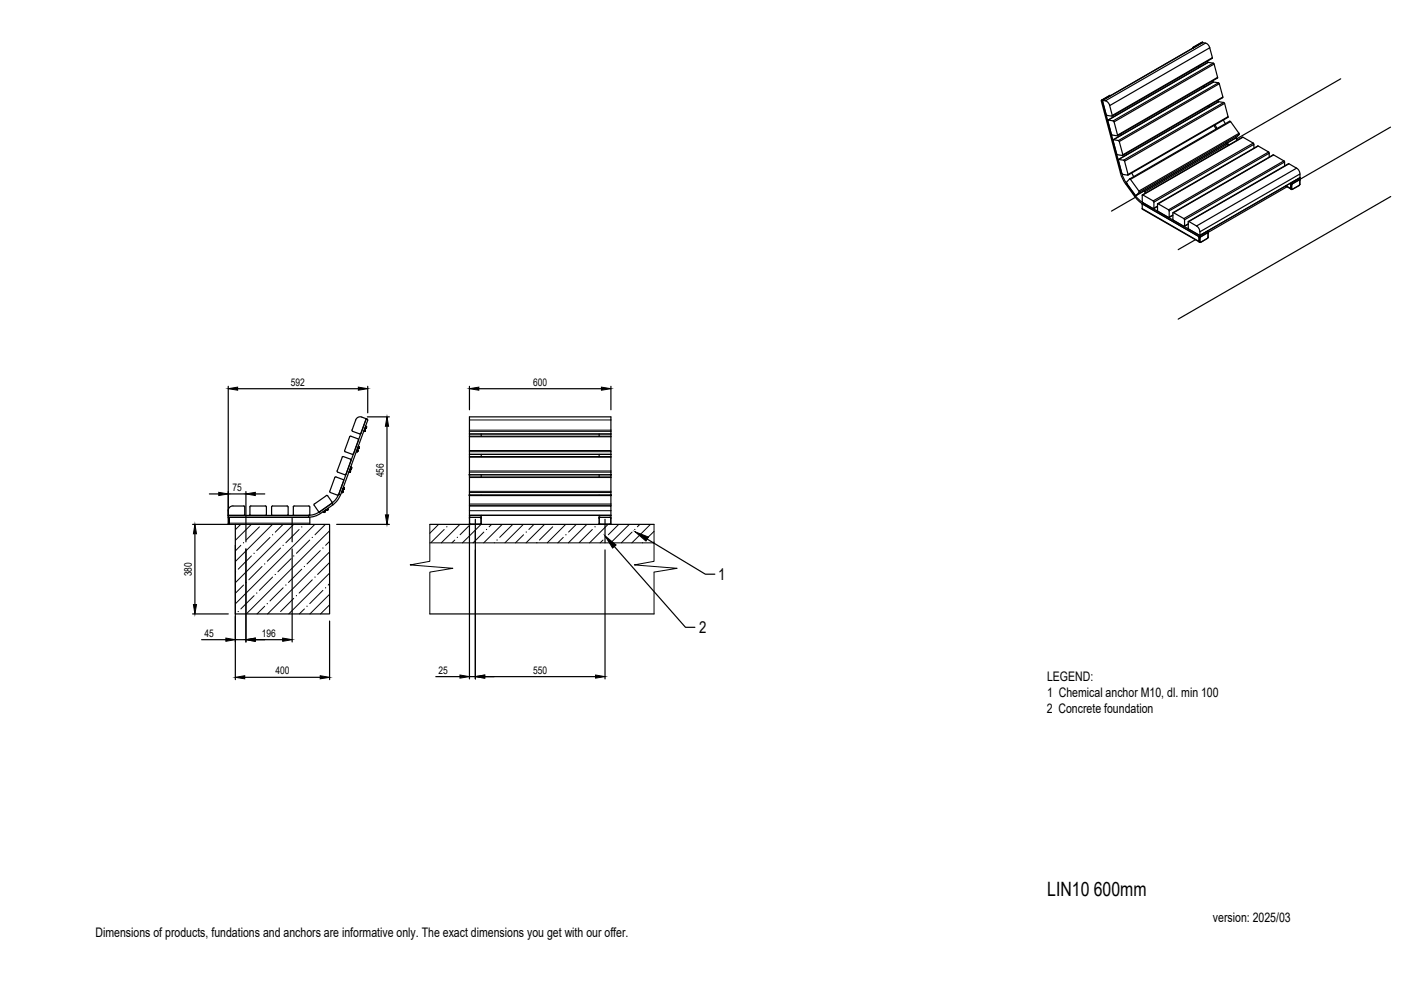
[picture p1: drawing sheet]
<svg xmlns="http://www.w3.org/2000/svg" width="297mm" height="210mm" viewBox="0 0 297 210" stroke-linecap="round" stroke-linejoin="round" font-family="sans-serif">
<!-- layer: 0 -->
<g fill="none" stroke="#000" stroke-width=".25">
<path d="M254 14.1l.1 .3M254.2 14l.1 .3M254.8 9l-1.8 1 1.9-1M254.9 9l-1.7 1.1-.2-.1-.1 .2M254.9 9v.1M254.9 9l-21.1 12.3 21.2-12.3 .6 .1M255 9.1h.1M255.1 18.3l.1 .3M255.3 18.2l.1 .3M256 13l.1 .3M256.1 13.2l-21.2 12.3M256.5 10.1l.6 2.1-21.3 12.3"/>
<path d="M257 12.4l-21.2 12.2M257 12.2v.2M257.1 17.2l.1 .2M257.2 13.4l.2 .2M257.2 13.4l-21.2 12.2-1.1-.1 .7 2.9M257.2 13.4l-1-.2-21.2 12.3M257.3 17.4l-21.3 12.2M257.4 13.6l.8 2.8-21.3 12.3M257.4 13.6l-21.2 12.2M258.2 16.4l-.1 .2-21.2 12.2M258.3 17.6l.2 .1M258.3 17.6l-1-.2-21.2 12.2"/>
<path d="M258.3 17.6l-21.2 12.2M258.5 17.8l.8 2.8-21.2 12.2M258.5 17.8l-21.2 12.2M284.3 16.7l-22.2 12.8M233.5 21.3h.2l4.1 15.4h-.2zM234.4 21.4l21.2-12.3 .7 .7 .2 .3-21.2 12.3-.4-.7zM234.4 21.4l-.7-.1 .8 3 .2 .1M235.3 22.4l.5 2.2-1.1-.1M235.3 20.2l-1.8 1.1M235.5 20.2l-1.9 1M235.5 20.2l-1.8 1.1M235.5 20.2v.1"/>
<path d="M236 25.6l.2 .2M236.2 25.8l.7 3-1.1-.2-.2-.2M236.5 24.2l.1 .3M237.1 29.8l.2 .2M237.1 29.8l-1.1-.1 .8 3 1.2 .3-.7-3M237.5 36.7l.4 1 .8 1.3M237.6 28.4l.1 .3M237.8 36.7l1.1 2.2M238.2 34l.2 .2M238.4 34.2l.8 2.9-1.2-.1M238.7 32.5l.1 .3M240 36.7l.4 .7"/>
<path d="M256.2 22.5l.1 .2M256.4 22.3l.1 .3M257.4 26.6l.4 .7M257.6 26.5l.4 .7M258.2 21.3l.1 .3M258.3 21.6l-21.2 12.2M258.4 21.6h-.1M259.3 20.6l-.1 .1-21.2 12.3M259.4 25.4l.4 .8M259.4 21.7l.2 .2M259.4 21.7l-21.2 12.3-1.1-.2 .7 3 .2 .2M259.4 21.7l-1-.1-21.2 12.2"/>
<path d="M259.6 21.9l.8 2.8-21.2 12.3M259.6 21.9l-21.2 12.3M260 30.4l.4 .5M260.2 30.6l-17.5 10.1M260.2 30.3l.4 .4M260.4 24.9l-21.3 12.2M260.4 24.7v.2M260.9 25.8l-.2-.1-21.2 12.2M262 29.3l.3 .4M262.1 29.2h.1M262.7 28.3l-1.8-2.5-21.2 12.2M262.7 28.3l-21.2 12.2"/>
<path d="M262.7 28.3v.2M262.7 28.5l-21.2 12.3-.7 .7-2-2.7 .7-.9 .2 .1 1.8 2.5M262.7 28.5l-.6 .7-21.2 12.3 21.2-12.3M263.5 29.1l-21.3 12.2M265.7 30.4l.1 .2M265.9 31.4v-.8l-21.2 12.3v1.2M266.8 31l-21.3 12.2M269 32.2l.1 .3M269 32.2l-2.2-1.2-21.2 12.2M269 32.2l-21.2 12.3M269.1 33.3v-.8l-21.2 12.2M269.9 32.8h.1"/>
<path d="M269.9 32.8l-21.2 12.3M272.2 34.1l.2 .2M272.4 35.2v-.9l-21.3 12.3M272.6 39.4l1.1 .7M272.9 39.6l-16.8 9.7M273.3 34.7l-21.3 12.3M273.7 39.1v.9l.1 .1v-.9M273.7 39.1l.1 .1M273.7 40v.1M273.7 39v.1M273.8 39.2h.1M273.8 38.7h.1"/>
<path d="M273.8 39l-.3-.1h.2v1.1l-1-.6M273.8 38.7l1.8-1v.3l-1.8 1zM273.9 39l-.1 .2M273.9 39.2v.9M274 39h.1M274 39l-.1 .2M274.9 35.6a1.53 1.53 0 0 1 .7 1.3M275.5 39.3l-1.5 .9M275.5 39.3l-1.5 .8M275.5 38.1l.1 .1M275.5 38.1h.1M275.6 39.1l-.1 .2"/>
<path d="M275.6 38.2l-.1-.1-1.5 .9M275.6 39.1l-.2 .2M275.6 38.2h.1M275.6 38.2v.9M275.6 37.7h.1M275.6 37.7l-21.2 12.2M294.8 27l-19.3 11.1M240.7 41.8l-5 3M240.7 41.5l.6 .7 1 .8M240.7 41.5l-.1 .1 .5 .7 1.2 1M240.7 41.5l-1.8-2.6-.2 .1 1.9 2.6M240.7 41.5h.1"/>
<path d="M241.5 40.5v.2M242.2 44.2v.1M242.2 43.2l12 7v1l-12-7zM242.2 44.4l12 6.9M242.3 43l2.2 1.2 .2-.1M242.3 41.3l21.2-12.2 2.2 1.2-21.2 12.3zM242.3 41.3h-.1v1.4l.1 .3M242.5 40.5l.4 .4M244.5 42.6l.1 .2M245.4 43.8l-.8 .5M245.4 43.7l-.7 .4M245.4 44.6l.2 .2 2.2 1.3 .1-.1"/>
<path d="M245.5 43.2l-.1 .1v1.3M245.6 43.2l2.2 1.3M247.7 44.5l.2 .2M247.9 44.7v1.3M248.7 45.2v1.3l.1 .2M248.7 45.6l-.9 .5M248.7 45.6l-.8 .4M248.8 45.1l-.1 .1M248.8 45.1l21.2-12.3 2.2 1.3-21.2 12.2zM248.8 46.7l2.2 1.3M251 46.4l.1 .2M251.1 47.9l-.1 .1"/>
<path d="M251.1 46.6v1.3l.8-.4M251.9 47.5l-.8 .5M252.1 47l21.2-12.3 1.6 1-21.2 12.2zM252.1 47h-.2l.1 1.5 2.4 1.4M253.4 50.8l-3.6 2.1M253.7 47.9a1.53 1.53 0 0 1 .7 1.2M254.2 50.3v.9l.2 .1v-.9M254.2 50.3l.2 .1M254.2 51.2l.3 .2M254.3 50.2l-.1 .1M254.4 50.4h.1M254.4 49.9h.1"/>
<path d="M254.4 49.1l21.2-12.2v.8l-21.2 12.2zM254.4 49.9l1.8-1v.3l-1.8 1.1zM254.4 49.9l-12.1-6.9v.3l12.1 7M254.4 51.3l.1 .1M254.4 50.3v.1M254.4 50.4v.9M254.4 51.3v.1M254.5 50.2h.1M254.5 50.2l-.1 .2M256 49.4h.1M256 49.3v.1M256 50.5h.1"/>
<path d="M256 50.5l-1.5 .9M256 49.4l-1.5 .8M256.1 49.3h.1M256.1 49.3v.1M256.1 50.3l-.1 .2M256.1 50.3h.1M256.1 49.4v.9M256.1 48.9h.1M273.7 40.1l.2 .1M273.8 40.1h.1M273.8 40.1l.2 .1M273.9 40.1l.1 .1"/>
<path d="M274 40.1v.1M294.9 41.7l-45.1 26M48.4 81.9v27.6M50.4 82.4h25.6M72.6 96.9l-1.1 2.9 .1 .3M72.8 96.8l-.3 .1M72.8 96.8l1.5 .6 .1 .2M74.1 92.6l.3-.1 1.5 .5 .1 .3-1.2 3-1.6-.5-.1-.3M74.1 99.6l.1 .2M74.1 92.6l-1 2.9M74.2 99.9v.1M74.2 100h.1"/>
<path d="M74.2 99.9h.1M74.2 99.8v.1M74.2 99.8h.1M74.3 99.8h.1M74.3 99.8l-.1 .1M74.4 98.9l.1 .3M74.4 99.4h.1M74.4 99.4l-.2 .1M74.4 99.3v.1M74.4 97.6l-1.1 3-1.7-.5M74.4 99.3h.1M74.4 99.2h.1"/>
<path d="M74.5 99.2l-.1 .1M74.5 99.2h.1M74.6 91.2l.2 .2M75.7 95.3l.1 .2M75.7 95.7h.1M75.7 95.7l-.2 .1M75.7 95.6h.1M75.8 95.6l-.1 .1M75.8 95.6v.1M75.8 95.6h.1M75.8 95.5h.1M75.8 95.5v.1"/>
<path d="M75.9 94.6l.2 .2M76 95.1h.1M76 95l-.2 .2M76 95h.1M76 95v.1M76 94.9v.1M76 94.9h.1M76.1 94.8h.1M76.1 94.8v.1M76.1 94.8l-.1 .1M76.7 88.4a1.01 1.01 0 0 0-1.3 .6l-.8 2.2M76.7 88.4l.9 .4"/>
<path d="M77.3 90.9l.1 .3M77.3 91.4h.1M77.3 91.4l-.2 .1M77.3 91.3v.1M77.3 91.3h.1M77.4 91.3h.1M77.4 91.2h.1M77.4 91.2l-.1 .1M77.5 90.3l.1 .2M77.5 90.7h.1M77.6 90.7l-.3 .1M77.6 90.7l-.1 .1"/>
<path d="M77.6 90.7h.1M77.6 90.6v.1M77.6 90.6h.1M77.6 88.7l-1.2 3.3-1.6-.5M77.6 90.5h.1M77.6 90.5v.1M77.9 88.4h4.7M78 81.9v5.6M82 90.4v18.8M99.5 92.5h30M99.5 96.3h30M99.5 96.8h30"/>
<path d="M99.5 92h30M99.5 81.9v5M101.5 82.4h26M102 92v.5M102 96.3v.5M127 92v.5M127 96.3v.5M129.5 81.9v5M40.8 111.2h7.6M41.3 113.2v15M44.4 104.7h2M48.4 104.7h3.7"/>
<path d="M48.4 109.7v1.5M48.6 109.9v1.3h-.2M48.6 110.9v-1.2h17.1v1.5M48.6 111.2h1.3M49.9 111.2h20v19h-20zM49.9 115.6v28.5M51.9 107.5l-.2-.2h-2.3a1.01 1.01 0 0 0-1 1M51.9 107.5l-.1 1.7h-3.4M52.1 104.2v5.5M52.1 116.4v19.7M53 107.5l.2-.2h3.1l.2 .2M53 107.5v1.6"/>
<path d="M54.1 104.7h2M56.5 107.5l-.1 1.7-3.2 .1-.2-.2M57.6 107.5v1.7l3.3 .1M60.9 107.3l.2 .2M60.9 107.3h-3.1l-.2 .2M61.1 109.1l-.2 .2M61.1 107.5v1.6M61.9 116.4v19.7M62.2 107.5l.2-.2h3.1l.2 .2M62.2 107.5v1.6l.2 .2 3.2-.1 .1-1.7M66.6 106.8v.3M67.7 108.5l-.8 .5-1.5 .3"/>
<path d="M68.4 108.5l.3 .1M68.7 108.6h.1M68.8 108.5l-.1 .1M68.8 108.5h.1M68.9 108.5h-.1M68.9 108.5h.1M68.9 108.4v.1M68.9 108.2v.2M69 108.1h.3M69.2 105.1h.3M69.2 105.1l-2.5 1.8M69.3 108.2h.1"/>
<path d="M69.3 108.1v.1M69.5 108l-.2 .1M69.5 105.1l.9 1.3-.1 .3M69.5 108h.1M69.5 107.8v.2M70 104.4l1.6 .6M70.3 106.7l.8-.7 .7-1.2 5.8-16 .2 .1 .2 .2-5.8 15.8-.8 1.4-.8 .7M70.3 106.7l-2.6 1.8-1.1-1.4M70.4 106.7l-2.7 1.9M70.6 107l-3.1 2.1-1.5 .5-17.6 .1v-.4h17M71.4 111.2h11.2M71.8 104.8l-.3 .2"/>
<path d="M72.6 103.9l.1 .2M72.6 104.4h.1M72.6 104.4l-.2 .1M72.6 104.3v.1M72.6 104.2v.1M72.6 104.2h.1M72.7 104.2h.1M72.7 104.2l-.1 .1M72.7 104.1v.1M72.8 103.2l.1 .3M72.8 103.7h.1M72.8 103.7l-.2 .1"/>
<path d="M72.9 101.9l-.2-.2-1.6-.6-1.2 3.1 .1 .2M72.9 103.6h.1M72.9 103.6l-.1 .1M72.9 101.9l-1.1 3M72.9 103.5h.1M72.9 103.5v.1M74.2 100l-.3 .1M99.5 111l.2 .2M99.5 107.3v-18.9h30v18.9M99.5 109.3v-2h30v2M99.5 109.3h2.5v.4h-2.5zM99.5 101.1h30"/>
<path d="M99.5 105h30M99.5 100.7h30M99.5 109.7v1.3M99.5 111.5v32.4M99.7 109.7l-.2 .2M99.7 111.2h2.1M100.8 112.6v31.3M101.8 109.7l.2 .2M102 111l-.2 .2M102 109.3h25M102 100.7v.4M102 105h.1"/>
<path d="M102 109.7v1.3M127 111l.2 .2M127 100.7v.4M127 105h.1M127 109.7v1.3M127 109.7h2.5M127.2 109.7l-.2 .2M127.2 111.2h2.1M128.3 116.6v27.3M129.3 109.7l.2 .2M129.5 111l-.2 .2M129.5 109.3v1.7"/>
<path d="M129.5 109.3h-2.5v.4M130.2 115.9l15.1 17.1h2M137.2 114.3l12.3 7.4h2.1M40.8 130.2h7.6M42.7 135.6h5.2M49.9 135.6h2.2M54.1 135.6h5.8M69.9 131.7v12.4M51.9 143.6h16M92.4 143.5h5.1M99.5 143.5h1.3M102.8 143.5h23.5"/>
</g>
<g fill="#000" stroke="#000" stroke-width=".21">
<path d="M48.4 82.4l2-.3v.6zM76 82.1l2 .3-2 .3zM82 88.4l.4 2h-.7zM99.5 82.4l2-.3v.6zM127.5 82.1l2 .3-2 .3zM41.3 111.2l.4 2h-.7zM46.4 104.4l2 .3-2 .4zM52.1 104.7l2-.3v.7zM81.7 109.2h.7l-.4 2zM128.3 113.6l2.3 1.9-.7 .7zM134.6 112.7l2.9 1.2-.5 .8zM41 128.2h.7l-.4 2z"/>
<path d="M47.9 135.3l2 .3-2 .4zM52.1 135.6l2-.3v.7zM59.9 135.3l2 .3-2 .4zM49.9 143.6l2-.3v.6zM67.9 143.3l2 .3-2 .3zM97.5 143.1l2 .4-2 .3zM100.8 143.5l2-.4v.7zM126.3 143.1l2 .4-2 .3z"/>
<circle cx="252.9" cy="10.2" r=".11"/>
<circle cx="238.9" cy="38.9" r=".11"/>
<circle cx="260" cy="30.4" r=".11"/>
<circle cx="275.5" cy="38.1" r=".11"/>
<circle cx="242.2" cy="43.2" r=".11"/>
<circle cx="74.2" cy="100" r=".11"/>
<circle cx="74.2" cy="99.9" r=".11"/>
<circle cx="74.2" cy="99.8" r=".08"/>
<circle cx="74.2" cy="99.8" r=".11"/>
<circle cx="74.3" cy="99.8" r=".11"/>
<circle cx="74.4" cy="99.4" r=".11"/>
<circle cx="74.4" cy="99.3" r=".11"/>
<circle cx="74.4" cy="99.2" r=".11"/>
<circle cx="74.5" cy="99.2" r=".11"/>
<circle cx="74.5" cy="99.1" r=".11"/>
<circle cx="75.7" cy="95.7" r=".11"/>
<circle cx="75.8" cy="95.6" r=".08"/>
<circle cx="75.8" cy="95.6" r=".11"/>
<circle cx="75.8" cy="95.5" r=".11"/>
<circle cx="76" cy="95.1" r=".11"/>
<circle cx="76" cy="95" r=".11"/>
<circle cx="76" cy="94.9" r=".11"/>
<circle cx="76.1" cy="94.8" r=".08"/>
<circle cx="76.1" cy="94.8" r=".11"/>
<circle cx="76.1" cy="94.9" r=".11"/>
<circle cx="77.3" cy="91.4" r=".11"/>
<circle cx="77.3" cy="91.3" r=".11"/>
<circle cx="77.4" cy="91.3" r=".11"/>
<circle cx="77.4" cy="91.2" r=".11"/>
<circle cx="77.5" cy="90.8" r=".11"/>
<circle cx="77.6" cy="90.7" r=".11"/>
<circle cx="77.6" cy="90.6" r=".11"/>
<circle cx="77.6" cy="90.5" r=".11"/>
<circle cx="68.7" cy="108.6" r=".11"/>
<circle cx="68.8" cy="108.5" r=".11"/>
<circle cx="68.9" cy="108.5" r=".11"/>
<circle cx="68.9" cy="108.4" r=".11"/>
<circle cx="69.3" cy="108.2" r=".11"/>
<circle cx="69.3" cy="108.1" r=".11"/>
<circle cx="69.4" cy="108.1" r=".11"/>
<circle cx="69.5" cy="108" r=".11"/>
<circle cx="72.6" cy="104.4" r=".11"/>
<circle cx="72.6" cy="104.3" r=".11"/>
<circle cx="72.6" cy="104.2" r=".11"/>
<circle cx="72.7" cy="104.1" r=".11"/>
<circle cx="72.7" cy="104.2" r=".11"/>
<circle cx="72.8" cy="103.7" r=".08"/>
<circle cx="72.8" cy="103.7" r=".11"/>
<circle cx="72.9" cy="103.6" r=".11"/>
<circle cx="72.9" cy="103.5" r=".11"/>
<circle cx="74.1" cy="100" r=".08"/>
<circle cx="74.1" cy="100" r=".11"/>
<circle cx="99.5" cy="105" r=".11"/>
<circle cx="99.5" cy="100.7" r=".11"/>
<circle cx="129.5" cy="105" r=".11"/>
<circle cx="129.5" cy="100.7" r=".11"/>
</g>
<g fill="none" stroke="#000" stroke-width=".21">
<path d="M74.2 99.9h.1M74.2 100h.1M74.2 99.8h.1M74.4 99.4h.1M74.5 99.1h.1M75.7 95.7h.1M75.8 95.5h.1M76 95.1h.1M77.3 91.4h.1M77.3 91.3h.1M77.4 91.2h.1M77.5 90.7v.1"/>
<path d="M77.6 90.5h.1M99.5 95.8h30M99.5 95.5h30M99.5 92.6h30M99.5 96.3h30M99.5 99.9h30M99.5 96.9h30M99.5 91.5h30M99.5 91.2h30M99.5 89h30M99.5 92h30M48.4 109.9v1.3"/>
<path d="M48.4 111h.2M48.4 109.7v.2h.2M48.6 110.9h17.1M65.4 109.3v.4M67.7 108.6l.3 .3M68.7 108.6h.1M68.9 108.4h.1M69.3 108.1v.1M69.5 108h.1M70.4 106.7l.2 .3M71.8 104.8l.4 .1M72.6 104.4h.1"/>
<path d="M72.6 104.3h.1M72.7 104.1h.1M72.9 103.5h.1M99.5 104.4h30M99.5 104.2h30M99.5 101.3h30M99.5 105h30M99.5 100.1h30M99.5 100.7h30M99.5 107.1h30M99.5 106.9h30M99.5 105.1h30"/>
<path d="M99.5 109.2h30M99.5 108.3h30M99.6 111l.1 .1M99.7 109.7l-.1 .2-.1 1.1M99.7 109.7h.1M99.7 111.1v.1M99.7 111.1h2.1M99.7 109.7h2.1M101.8 109.7l.2 .2M101.8 109.7h.1M101.8 111.1v.1M102 109.9v1.1"/>
<path d="M102 109.9h.1M102 111l-.2 .1M127 111h.1M127 109.9h.1M127 111l.2 .1M127.1 109.9v1.1M127.2 109.7l-.2 .2M127.2 111.1l2.1 .1M127.2 109.7h.1M127.2 111.1v.1M129.3 109.7l.2 .2M129.3 109.7h-2.1"/>
<path d="M129.5 111l-.2 .1M129.5 109.9v1.1"/>
</g>
<!-- layer: SRAFY -->
<g fill="none" stroke="#000" stroke-width=".21">
<path d="M51 111.2l-1.1 1.1M51.1 115.6l-1.2 1.2M53.3 111.2l-3.4 3.4M53.3 117.9l-2.8 2.8M55 111.7l-2.8 2.8M57.2 114l-2.8 2.7M57.8 111.2l-7.9 7.9M59.5 116.2l-2.8 2.8M60 111.2l-1.6 1.6M61.7 118.4l-2.8 2.8M62.3 111.2l-12.4 12.3M63.4 112.3l-2.8 2.8"/>
<path d="M65.7 114.5l-2.8 2.8M66.7 111.2l-16.8 16.8M67.9 116.7l-2.8 2.9M69 111.2l-2.2 2.2M69.9 112.5l-17.7 17.7M69.9 117l-13.2 13.2M69.9 114.8l-.9 .8M69.9 119.3l-2.6 2.5M91.1 111.2v7.8l-4.1 .8 9 .7-4.9 .8v8.9M91.1 115.1h47.6M93 111.2l-1.9 1.9M94.2 112.3l-2.8 2.8"/>
<path d="M96.4 114.5l-.6 .6M97.5 111.2l-3.9 3.9M99.7 111.2l-2.2 2.2M102 111.2l-3.9 3.9M102.6 112.8l-2.3 2.3M104.2 111.2l-.5 .5M104.8 115.1h.1M106.5 111.2l-3.9 3.9M108.7 111.2l-2.8 2.7M111 111.2l-4 3.9M111 113.4l-1.7 1.7M113.2 111.2l-1.1 1.1"/>
<path d="M115.5 111.2l-4 3.9M117.2 111.7l-2.8 2.8M119.4 113.9l-1.1 1.2M119.9 111.2l-3.9 3.9M122.2 111.2l-1.6 1.6M124.4 111.2l-3.9 3.9M125.6 112.3l-2.8 2.8M127.9 114.5l-.7 .6M128.9 111.2l-3.9 3.9M131.2 111.2l-2.2 2.2M133.4 111.2l-3.9 3.9M134 112.8l-2.3 2.3"/>
<path d="M135.7 111.2l-.6 .5M136.3 115.1h-.1M137.9 111.2l-3.9 3.9M138.7 111.2v7.8l-4.2 .8 9.1 .7-4.9 .8v8.9M138.7 114.9l-.2 .2M138.7 112.7l-1.3 1.2M51.6 124.1l-1.7 1.7M53.9 126.3l-2.8 2.8M55.5 120.1l-2.7 2.8M56.1 128.5l-1.6 1.7M57.8 122.4l-2.8 2.8M60 124.6l-2.8 2.8"/>
<path d="M62.3 126.9l-2.8 2.8M64 120.7l-2.8 2.8M64.5 129.1l-1 1.1M66.2 122.9l-2.8 2.8M68.5 125.2l-2.8 2.8M69.9 121.5l-8.7 8.7M69.9 126l-4.2 4.2M69.9 123.8l-.3 .3M69.9 128.2l-1.9 2"/>
</g>
<g fill="#000" stroke="#000" stroke-width=".21">
<circle cx="51.6" cy="115.1" r=".04"/>
<circle cx="56.1" cy="119.6" r=".04"/>
<circle cx="57.8" cy="113.4" r=".04"/>
<circle cx="62.3" cy="117.9" r=".04"/>
<circle cx="66.2" cy="113.9" r=".04"/>
<circle cx="68.5" cy="116.2" r=".04"/>
<circle cx="94.7" cy="111.7" r=".04"/>
<circle cx="97" cy="113.9" r=".04"/>
<circle cx="103.1" cy="112.3" r=".04"/>
<circle cx="113.8" cy="115" r=".04"/>
<circle cx="50.5" cy="129.7" r=".04"/>
<circle cx="54.4" cy="125.7" r=".04"/>
<circle cx="56.7" cy="128" r=".04"/>
<circle cx="65.1" cy="128.5" r=".04"/>
<circle cx="66.8" cy="122.4" r=".04"/>
<circle cx="69" cy="124.6" r=".04"/>
</g>
<!-- layer: OSY -->
<path d="M52.1 109.9v5M61.9 109.9v5M100.8 110.1v5M128.3 110.1v5" fill="none" stroke="#000" stroke-width=".25"/>
<!-- layer: OBRYSOVA -->
<path d="M91.1 111.2h47.6M91.1 130.2h47.6" fill="none" stroke="#000" stroke-width=".25"/>
<g fill="#fff" stroke="#fff" stroke-width=".35">
<path d="M256.5 196.4h14.2v3.6h-14.2z"/>
<path d="M221.4 117.8h12.5v3.6h-12.5z"/>
<path d="M221.4 120.6h36.7v3.6h-36.7z"/>
<path d="M221.4 123.8h20v3.6h-20z"/>
<path d="M19.8 192.6h137.8v3.6h-137.8z"/>
<path d="M256.6 188.4h25.7v2.4h-25.7z"/>
<path d="M256.6 186.4h30.7v2.4h-30.7z"/>
</g>
<text font-size="4.2" x="222" y="189.9">LIN10 600mm</text>
<g font-size="3.5">
<text x="152.3" y="123">1</text>
<text x="148.3" y="134.3">2</text>
</g>
<g font-size="2.8">
<text x="222" y="144.4">LEGEND:</text>
<text x="222" y="147.9">1 Chemical anchor M10, dl. min 100</text>
<text x="221.9" y="151.1">2 Concrete foundation</text>
<text x="257.2" y="195.4">version: 2025/03</text>
<text x="20.2" y="198.6">Dimensions of products, fundations and anchors are informative only. The exact dimensions you get with our offer.</text>
</g>
<g font-size="2.2">
<text x="61.7" y="81.8">592</text>
<text x="113" y="81.8">600</text>
<text x="81.4" y="101.2" transform="rotate(-90 81.4 101.2)">456</text>
<text x="49.3" y="104.1">75</text>
<text x="40.7" y="122.2" transform="rotate(-90 40.7 122.2)">380</text>
<text x="43.3" y="135">45</text>
<text x="55.5" y="135">196</text>
<text x="58.4" y="143">400</text>
<text x="93" y="142.8">25</text>
<text x="113" y="142.8">550</text>
</g>
</svg>
